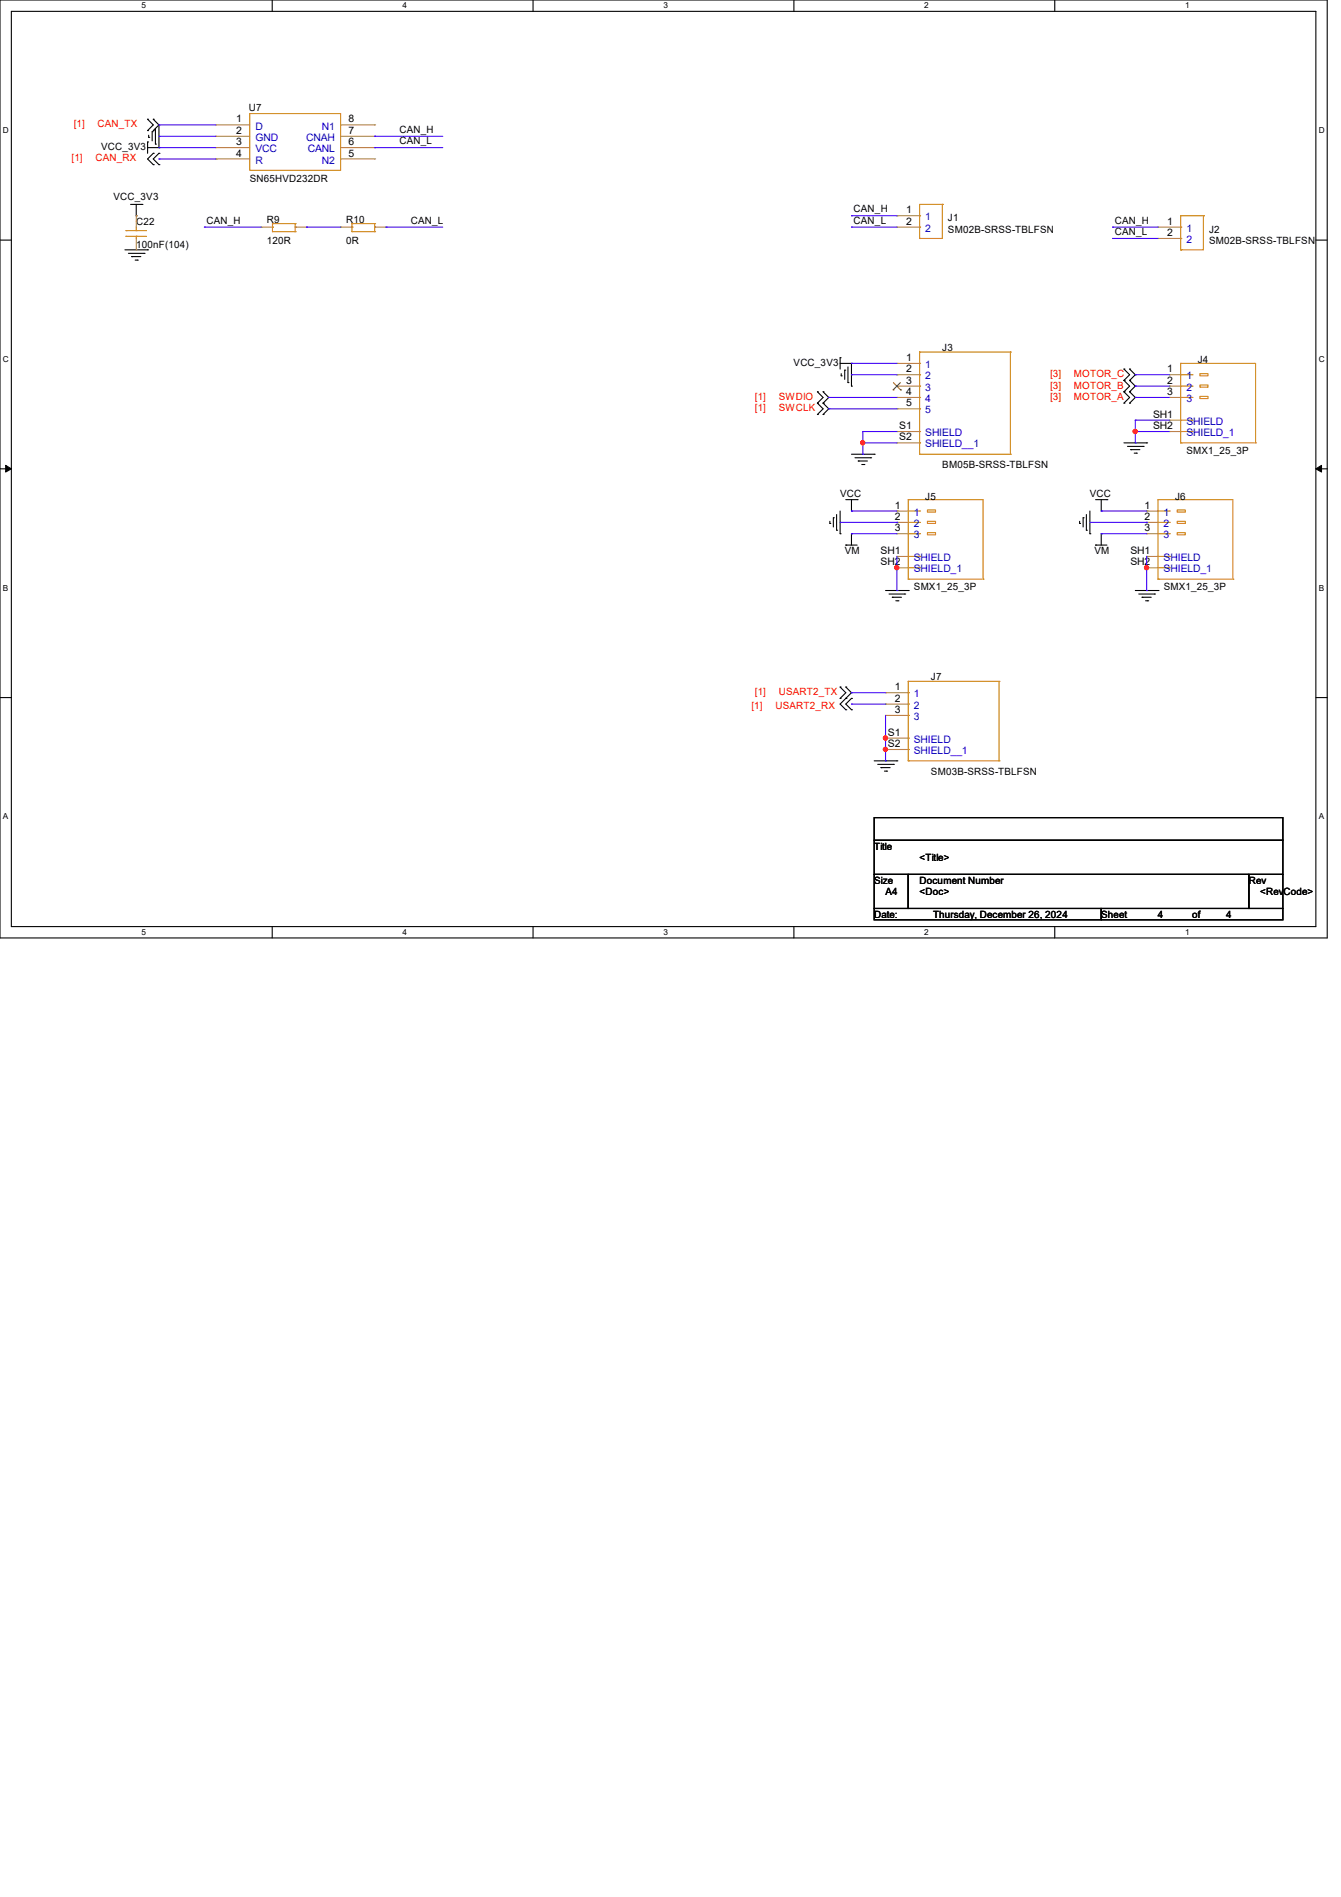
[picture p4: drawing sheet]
<svg xmlns="http://www.w3.org/2000/svg" width="210mm" height="297mm" viewBox="0 0 210 297" stroke-linecap="round" stroke-linejoin="round" font-family="sans-serif">
<path d="M0 0h207.9v146.9h-207.9zM1.8 1.8h204.3v143.3h-204.3z" fill="none" stroke="#000" stroke-width=".17"/>
<g fill="#fff">
<path d="M22.2 .2h.7v1.4h-.7z"/>
<path d="M22.2 145.2h.7v1.4h-.7z"/>
</g>
<path d="M42.6 0v1.8M42.6 145.1v1.8" fill="none" stroke="#000" stroke-width=".17"/>
<g fill="#fff">
<path d="M63 .2h.7v1.4h-.7z"/>
<path d="M63 145.2h.7v1.4h-.7z"/>
</g>
<path d="M83.5 0v1.8M83.5 145.1v1.8" fill="none" stroke="#000" stroke-width=".17"/>
<g fill="#fff">
<path d="M103.9 .2h.7v1.4h-.7z"/>
<path d="M103.9 145.2h.7v1.4h-.7z"/>
</g>
<path d="M124.3 0v1.8M124.3 145.1v1.8" fill="none" stroke="#000" stroke-width=".17"/>
<g fill="#fff">
<path d="M144.7 .2h.7v1.4h-.7z"/>
<path d="M144.7 145.2h.7v1.4h-.7z"/>
</g>
<path d="M165.2 0v1.8M165.2 145.1v1.8" fill="none" stroke="#000" stroke-width=".17"/>
<g fill="#fff">
<path d="M185.6 .2h.7v1.4h-.7z"/>
<path d="M185.6 145.2h.7v1.4h-.7z"/>
<path d="M.5 19.7h.9v1.4h-.9z"/>
<path d="M206.5 19.7h.9v1.4h-.9z"/>
<path d="M.5 55.5h.9v1.4h-.9z"/>
<path d="M206.5 55.5h.9v1.4h-.9z"/>
</g>
<path d="M0 37.6h1.8M206.1 37.6h1.8" fill="none" stroke="#000" stroke-width=".17"/>
<g fill="#fff">
<path d="M.5 91.3h.8v1.4h-.8z"/>
<path d="M206.5 91.3h.8v1.4h-.8z"/>
</g>
<path d="M0 73.4h1.8M206.1 73.4h1.8" fill="none" stroke="#000" stroke-width=".17"/>
<path d="M.9 72.9l.9 .5-.9 .5zM206.1 73.4l.9-.5v1z" fill="#000" stroke="#000" stroke-width=".16"/>
<g fill="#fff">
<path d="M.5 127.1h.8v1.4h-.8z"/>
<path d="M206.5 127.1h.8v1.4h-.8z"/>
</g>
<g fill="none" stroke="#000" stroke-width=".17">
<path d="M23.1 18.7h.1M23.1 18.7l.9 .9-.9 .8M24 18.7h.1M24 18.7l.9 .9M24.9 19.6v3.5M24.9 19.6l-.9 .8M19.6 39.1h3.5M20.1 39.7h2.5M20.4 32h1.8M21.3 33.8h.1M21.3 32v1.8M22.2 32h.1"/>
<path d="M22.6 39.7h.1M23.1 22.2h.1M23.1 39.1h.1M23.1 20.4h.1M23.1 23.1h1.8M23.1 22.2v1.8M23.3 21.5h.1M23.3 21.2v.3M23.8 20.6h.1M23.8 20.6v1.5M24 20.4h.1M24 24h.1"/>
<path d="M24 25.8h.1M24 24l-.9 .9 .9 .9M24.3 22.6h.1M24.3 20.1v2.5M24.9 23.1h.1M24.9 24h.1M24.9 25.8h.1M24.9 24l-.9 .9 .9 .9M20.6 40.2h.1M20.6 40.2h1.5M21.2 40.7h.3M21.5 40.7h.1"/>
<path d="M131.6 56h.1M131.6 56v1.8M131.6 56.9h1.7M131.7 58.8h.1M131.7 58.5v.3M132.3 58h.1M132.3 58v1.4M132.8 59.9h.1M132.8 57.4v2.5M133.3 56.9h.1M133.3 56.9v3.6M176 59.6h.1"/>
<path d="M176 57.8h.1M176 59.6l.9 .9-.9 .8M176 57.8l.9 .9-.9 .9M176.9 59.6h.1M176.9 57.8h.1M176.9 59.6l.9 .9-.9 .8M176.9 57.8l.9 .9-.9 .9M128 63.1h.1M128 64.9h.1M128 61.3h.1M128 63.1l.9 .9-.9 .9M128 61.3l.9 .9-.9 .9"/>
<path d="M128.9 64.9h.1M128.9 63.1h.1M128.9 61.3h.1M128.9 63.1l.9 .9-.9 .9M128.9 61.3l.9 .9-.9 .9M132.5 78.2h1.7M133.3 60.5h.1M133.3 71.1h3.6M133.3 78.2v1.8M133.9 71.7h2.5M134.2 78.2h.1M134.4 72.2h.1"/>
<path d="M134.4 72.2h1.4M135 72.7h.3M135.3 72.7h.1M136.4 71.7h.1M136.9 71.1h.1M171.6 78.2h1.8M172.5 78.2v1.8M173.4 78.2h.1M176 61.3h.1M176 63.1h.1M176 69.3h3.6M176 61.3l.9 .9-.9 .9"/>
<path d="M176.6 69.9h2.4M176.9 61.3h.1M176.9 63.1h.1M176.9 61.3l.9 .9-.9 .9M177.1 70.4h.1M177.1 70.4h1.4M177.6 71h.4M178 71h.1M179 69.9h.1M179.6 69.3h.1M130 82h.1M130 81.6v.4"/>
<path d="M130.5 81.1h.1M130.5 81.1v1.4M131 83h.1M131 80.6v2.4M131.6 83.6h.1M131.6 80v3.6M132.5 85.3h.1M132.5 85.3h1.7M133.3 80h.1M133.3 83.6h.1M133.3 83.6v1.7M138.7 92.5h3.5"/>
<path d="M139.2 93h2.5M139.7 93.5h.1M139.7 93.5h1.5M140.3 94.1h.3M140.6 94.1h.1M141.7 93h.1M142.2 92.5h.1M169.1 82h.1M169.1 81.6v.4M169.6 81.1h.1M169.6 81.1v1.4M170.1 83h.1"/>
<path d="M170.1 80.6v2.4M170.7 83.6h.1M170.7 80v3.6M171.6 85.3h.1M171.6 85.3h1.8M172.5 80h.1M172.5 83.6h.1M172.5 83.6v1.7M177.8 92.5h3.6M178.4 93h2.4M178.9 93.5h.1M178.9 93.5h1.4"/>
<path d="M179.4 94.1h.3M179.7 94.1h.1M180.8 93h.1M181.4 92.5h.1M0 109.2h1.8M131.6 107.6h.1M131.6 109.3h.1M131.6 107.6l.9 .9-.9 .8M132.5 109.3h.1M132.5 107.6h.1M132.5 111.1h.1M132.5 107.6l.8 .9-1.7 1.7 .9 .9"/>
<path d="M133.3 109.3h.1M133.3 111.1h.1M133.3 109.3l-.8 .9 .8 .9M136.9 119.1h3.6M137.5 119.7h2.4M139.9 119.7h.1M140.5 119.1h.1M206.1 109.2h1.8M136.9 128h64v3.6h-64zM136.9 131.6h64v5.3h-64zM136.9 136.9h5.3v5.3h-5.3zM138 120.2h.1"/>
<path d="M138 120.2h1.4M138.5 120.7h.4M138.9 120.7h.1M142.2 136.9h53.4v5.3h-53.4zM195.6 136.9h5.3v5.3h-5.3zM136.9 142.2h35.6v1.8h-35.6zM172.5 142.2h28.4v1.8h-28.4z"/>
</g>
<g fill="none" stroke="#cc8006" stroke-width=".17">
<path d="M39.1 17.8h14.2v8.9h-14.2zM19.7 36.1h.1M19.7 37h.1M19.7 36.1h3.2M19.7 37h3.2M21.3 37h.1M21.3 36.1h.1M21.3 35.6v.5M21.3 37v.3M42.7 35h.1M42.7 35.6h.1M42.7 35v1.3h3.5"/>
<path d="M42.7 35h3.5M46.2 36.3h.1M46.2 35h.1M46.2 35.6h.1M46.2 35v1.3M55.1 35h.1M55.1 35.6h.1M55.1 35v1.3h3.6M55.1 35h3.6M58.7 36.3h.1M58.7 35h.1M58.7 35.6h.1"/>
<path d="M58.7 35v1.3M144 37.3h.1M144 33.8h.1M144 35.6h.1M147.6 32h.1M147.6 32h-3.6v5.3M147.6 32v5.3h-3.6M184.9 39.1h.1M184.9 35.6h.1M184.9 37.3h.1M188.5 33.8h.1M188.5 33.8h-3.6v5.3"/>
<path d="M188.5 33.8v5.3h-3.6M144 55.1h.1M144 56.9h.1M144 58.7h.1M144 55.1v16M144 55.1h14.2M158.2 55.1h.1M158.2 55.1v16M184.9 56.9h.1M184.9 56.9v12.4M184.9 56.9h11.6M184.9 58.7h1.8"/>
<path d="M186.7 58.7h.1M187.9 58.5h1.3v.3h-1.3zM196.5 56.9h.1M196.6 56.9v12.4M142.2 78.2h.1M142.2 78.2v12.5M142.2 78.2h11.6M144 71.1h.1M144 60.5h.1M144 62.2h.1M144 64h.1M144 67.6h.1"/>
<path d="M144 69.3h.1M144 71.1h14.2M145.2 79.8h1.3v.4h-1.3zM153.8 78.2h.1M154 78.2v12.5M158.2 71.1h.1M181.4 78.2h.1M181.4 78.2h11.5M181.4 78.2v12.5M184.4 79.8h1.2v.4h-1.2zM184.9 69.3h.1M184.9 69.3h11.6"/>
<path d="M184.9 60.5h1.8M184.9 62.2h1.8M184.9 65.8h1.8M184.9 67.6h1.8M186.7 60.5h.1M186.7 62.2h.1M186.7 65.8h.1M186.7 67.6h.1M187.9 60.3h1.3v.3h-1.3zM187.9 62.1h1.3v.3h-1.3zM192.9 78.2h.1M193.1 78.2v12.5"/>
<path d="M196.6 69.3h.1M142.2 90.7h.1M142.2 90.7h11.6M142.2 80h1.8M142.2 81.8h1.8M142.2 83.6h1.8M142.2 87.1h1.8M142.2 88.9h1.8M144 80h.1M144 81.8h.1M144 83.6h.1M144 87.1h.1"/>
<path d="M144 88.9h.1M145.2 81.6h1.3v.4h-1.3zM145.2 83.4h1.3v.3h-1.3zM154 90.7h.1M181.4 90.7h.1M181.4 90.7h11.5M181.4 80h1.7M181.4 81.8h1.7M181.4 83.6h1.7M181.4 87.1h1.7M181.4 88.9h1.7M183.1 80h.1"/>
<path d="M183.1 81.8h.1M183.1 83.6h.1M183.1 87.1h.1M183.1 88.9h.1M184.4 81.6h1.2v.4h-1.2zM184.4 83.4h1.2v.3h-1.2zM193.1 90.7h.1M142.2 119.1h.1M142.2 106.7h.1M142.2 108.5h.1M142.2 110.2h.1M142.2 112h.1"/>
<path d="M142.2 115.6h.1M142.2 117.3h.1M142.2 106.7h14.3M142.2 119.1h14.3M142.2 106.7v12.4M156.5 106.7h.1M156.5 119.1h.1M156.5 106.7v12.4"/>
</g>
<g fill="none" stroke="#a84" stroke-width=".17">
<path d="M33.8 19.6h.1M33.8 19.6h5.3M53.3 19.6h5.4M58.7 19.6h.1M21.3 39.1h.1M21.3 33.8h.1M21.3 33.8v1.8M21.3 37.3v1.8M33.8 21.3h.1M33.8 23.1h.1M33.8 24.9h.1M33.8 21.3h5.3"/>
<path d="M33.8 23.1h5.3M33.8 24.9h5.3M40.9 35.6h.1M40.9 35.6h1.8M46.2 35.6h1.8M48 35.6h.1M53.3 35.6h.1M53.3 35.6h1.8M53.3 21.3h5.4M53.3 23.1h5.4M53.3 24.9h5.4M58.7 24.9h.1"/>
<path d="M58.7 23.1h.1M58.7 21.3h.1M58.7 35.6h1.8M60.5 35.6h.1M140.5 33.8h.1M140.5 35.6h.1M140.5 35.6h3.5M140.5 33.8h3.5M181.4 35.6h.1M181.4 37.3h.1M181.4 35.6h3.5M181.4 37.3h3.5"/>
<path d="M140.5 56.9h.1M140.5 58.7h.1M140.5 56.9h3.5M140.5 58.7h3.5M183.1 58.7h.1M183.1 58.7h1.8M140.5 67.6h.1M140.5 69.3h.1M140.5 60.5h.1M140.5 62.2h.1M140.5 64h.1M140.5 67.6h3.5"/>
<path d="M140.5 69.3h3.5M140.5 60.5h3.5M140.5 62.2h3.5M140.5 64h3.5M183.1 65.8h.1M183.1 67.6h.1M183.1 60.5h.1M183.1 62.2h.1M183.1 67.6h1.8M183.1 60.5h1.8M183.1 62.2h1.8M183.1 65.8h1.8"/>
<path d="M140.5 87.1h.1M140.5 88.9h.1M140.5 80h.1M140.5 81.8h.1M140.5 83.6h.1M140.5 87.1h1.7M140.5 88.9h1.7M140.5 80h1.7M140.5 81.8h1.7M140.5 83.6h1.7M179.6 87.1h.1M179.6 88.9h.1"/>
<path d="M179.6 80h.1M179.6 81.8h.1M179.6 83.6h.1M179.6 87.1h1.8M179.6 88.9h1.8M179.6 80h1.8M179.6 81.8h1.8M179.6 83.6h1.8M138.7 115.6h.1M138.7 117.3h.1M138.7 108.5h.1M138.7 110.2h.1"/>
<path d="M138.7 112h.1M138.7 115.6h3.5M138.7 117.3h3.5M138.7 108.5h3.5M138.7 110.2h3.5M138.7 112h3.5"/>
</g>
<path d="M139.9 59.9l1.2 1.1M141 59.9l-1.1 1.1M139.9 61h.1M141.1 61h.1" fill="none" stroke="#804000" stroke-width=".16"/>
<g fill="none" stroke="#4200ff" stroke-width=".17">
<path d="M24.9 19.6h.1M24.9 19.6h8.9M24.9 21.3h.1M24.9 23.1h.1M24.9 24.9h.1M24.9 21.3h8.9M24.9 23.1h8.9M24.9 24.9h8.9M32 35.6h.1M32 35.6h8.9M48 35.6h.1M48 35.6h5.3"/>
<path d="M58.7 21.3h.1M58.7 23.1h.1M58.7 21.3h10.6M58.7 23.1h10.6M60.5 35.6h.1M60.5 35.6h8.8M133.3 33.8h.1M133.3 35.6h.1M133.3 33.8h7.2M133.3 35.6h7.2M174.2 35.6h.1M174.2 37.3h.1"/>
<path d="M174.2 35.6h7.2M174.2 37.3h7.2M133.3 56.9h.1M133.3 58.7h.1M133.3 58.7h7.2M133.3 56.9h7.2M177.8 58.7h.1M177.8 58.7h5.3M129.8 64h.1M129.8 62.2h.1M129.8 64h10.7M129.8 62.2h10.7"/>
<path d="M135.1 67.6h.1M135.1 69.3h.1M135.1 71.1h.1M135.1 67.6h5.4M135.1 67.6v3.5M135.1 69.3h5.4M177.8 60.5h.1M177.8 62.2h.1M177.8 65.8h.1M177.8 67.6h.1M177.8 69.3h.1M177.8 62.2h5.3"/>
<path d="M177.8 67.6h5.3M177.8 60.5h5.3M177.8 65.8h5.3M177.8 65.8v3.5M131.6 81.8h8.9M133.3 80h.1M133.3 83.6h.1M133.3 80h7.2M133.3 83.6h7.2M140.5 81.8h.1M140.5 88.9h.1M140.5 92.5h.1"/>
<path d="M140.5 87.1v5.4M170.7 81.8h8.9M172.5 80h.1M172.5 83.6h.1M172.5 80h7.1M172.5 83.6h7.1M179.6 81.8h.1M179.6 88.9h.1M179.6 92.5h.1M179.6 87.1v5.4M133.3 110.2h.1M133.3 108.5h.1"/>
<path d="M133.3 110.2h5.4M133.3 108.5h5.4M138.7 115.6h.1M138.7 117.3h.1M138.7 119.1h.1M138.7 112v7.1"/>
</g>
<g fill="#f00" stroke="#f00" stroke-width=".17">
<circle cx="135.1" cy="69.3" r=".32"/>
<circle cx="177.8" cy="67.5" r=".32"/>
<circle cx="179.6" cy="88.9" r=".32"/>
<circle cx="140.4" cy="88.9" r=".32"/>
<circle cx="138.7" cy="115.5" r=".32"/>
<circle cx="138.7" cy="117.3" r=".32"/>
</g>
<g font-size="1.6">
<text x="38.9" y="17.4">U7</text>
<text x="15.8" y="23.5">VCC_3V3</text>
<text x="37" y="19.2">1</text>
<text x="37" y="21">2</text>
<text x="37" y="22.7">3</text>
<text x="54.6" y="22.7">6</text>
<text x="54.6" y="21">7</text>
<text x="54.6" y="19.2">8</text>
<text x="62.6" y="20.8">CAN_H</text>
<text x="62.6" y="22.6">CAN_L</text>
<text x="37" y="24.5">4</text>
<text x="39.1" y="28.4">SN65HVD232DR</text>
<text x="54.6" y="24.5">5</text>
<text x="17.8" y="31.3">VCC_3V3</text>
<text x="21.3" y="35.2">C22</text>
<text x="32.3" y="35">CAN_H</text>
<text x="41.8" y="34.9">R9</text>
<text x="54.2" y="34.9">R10</text>
<text x="64.3" y="35">CAN_L</text>
<text x="133.7" y="33.2">CAN_H</text>
<text x="133.7" y="35">CAN_L</text>
<text x="141.9" y="33.4">1</text>
<text x="141.9" y="35.2">2</text>
<text x="148.5" y="34.7">J1</text>
<text x="174.6" y="35">CAN_H</text>
<text x="182.8" y="35.2">1</text>
<text x="21.3" y="38.8">100nF(104)</text>
<text x="41.8" y="38.2">120R</text>
<text x="54.2" y="38.2">0R</text>
<text x="148.5" y="36.4">SM02B-SRSS-TBLFSN</text>
<text x="174.6" y="36.8">CAN_L</text>
<text x="182.8" y="37">2</text>
<text x="189.4" y="36.4">J2</text>
<text x="189.4" y="38.2">SM02B-SRSS-TBLFSN</text>
<text x="124.3" y="57.3">VCC_3V3</text>
<text x="141.9" y="56.5">1</text>
<text x="141.9" y="58.3">2</text>
<text x="147.6" y="54.9">J3</text>
<text x="182.8" y="58.3">1</text>
<text x="187.6" y="56.9">J4</text>
<text x="141.9" y="60.1">3</text>
<text x="141.9" y="61.8">4</text>
<text x="141.9" y="63.6">5</text>
<text x="180.6" y="65.4">SH1</text>
<text x="182.8" y="60.1">2</text>
<text x="182.8" y="61.8">3</text>
<text x="140.8" y="67.2">S1</text>
<text x="140.8" y="69">S2</text>
<text x="180.6" y="67.2">SH2</text>
<text x="185.8" y="71.1">SMX1_25_3P</text>
<text x="131.6" y="77.9">VCC</text>
<text x="147.6" y="73.3">BM05B-SRSS-TBLFSN</text>
<text x="170.7" y="77.9">VCC</text>
<text x="140.1" y="79.6">1</text>
<text x="140.1" y="81.4">2</text>
<text x="140.1" y="83.2">3</text>
<text x="144.9" y="78.2">J5</text>
<text x="179.2" y="79.6">1</text>
<text x="179.2" y="81.4">2</text>
<text x="179.2" y="83.2">3</text>
<text x="184" y="78.2">J6</text>
<text x="132.3" y="86.8">VM</text>
<text x="137.9" y="86.7">SH1</text>
<text x="137.9" y="88.5">SH2</text>
<text x="171.4" y="86.8">VM</text>
<text x="177" y="86.7">SH1</text>
<text x="177" y="88.5">SH2</text>
<text x="143.1" y="92.5">SMX1_25_3P</text>
<text x="182.2" y="92.5">SMX1_25_3P</text>
<text x="145.8" y="106.5">J7</text>
<text x="140.1" y="108.1">1</text>
<text x="140.1" y="109.9">2</text>
<text x="140.1" y="111.6">3</text>
<text x="139.1" y="115.2">S1</text>
<text x="139.1" y="117">S2</text>
<text x="145.8" y="121.3">SM03B-SRSS-TBLFSN</text>
<text x="136.9" y="133">Title</text>
<text x="144" y="134.8">&lt;Title&gt;</text>
<text x="136.9" y="138.3">Size</text>
<text x="136.9" y="143.7">Date:</text>
<text x="138.7" y="140.1">A4</text>
<text x="144" y="138.3">Document Number</text>
<text x="144" y="140.1">&lt;Doc&gt;</text>
<text x="146.1" y="143.7">Thursday, December 26, 2024</text>
<text x="172.5" y="143.7">Sheet</text>
<text x="181.4" y="143.7">4</text>
<text x="186.7" y="143.7">of</text>
<text x="192" y="143.7">4</text>
<text x="195.6" y="138.3">Rev</text>
<text x="197.4" y="140.1">&lt;RevCode&gt;</text>
</g>
<g font-size="1.6" fill="#f00">
<text x="11.6" y="19.9">[1]</text>
<text x="15.3" y="19.9">CAN_TX</text>
<text x="11.2" y="25.3">[1]</text>
<text x="14.9" y="25.3">CAN_RX</text>
<text x="164.5" y="59.1">[3]</text>
<text x="168.2" y="59.1">MOTOR_C</text>
<text x="118.2" y="64.4">[1]</text>
<text x="118.2" y="62.6">[1]</text>
<text x="122" y="64.4">SWCLK</text>
<text x="122" y="62.6">SWDIO</text>
<text x="164.5" y="60.8">[3]</text>
<text x="164.5" y="62.6">[3]</text>
<text x="168.2" y="60.8">MOTOR_B</text>
<text x="168.2" y="62.6">MOTOR_A</text>
<text x="117.7" y="111">[1]</text>
<text x="118.2" y="108.8">[1]</text>
<text x="121.5" y="111">USART2_RX</text>
<text x="122" y="108.8">USART2_TX</text>
</g>
<g font-size="1.6" fill="#00c">
<text x="40" y="20.3">D</text>
<text x="40" y="22.1">GND</text>
<text x="40" y="23.8">VCC</text>
<text x="48" y="22.1">CNAH</text>
<text x="48.2" y="23.8">CANL</text>
<text x="50.4" y="20.3">N1</text>
<text x="40" y="25.6">R</text>
<text x="50.4" y="25.6">N2</text>
<text x="144.9" y="34.5">1</text>
<text x="144.9" y="36.3">2</text>
<text x="185.8" y="36.3">1</text>
<text x="185.8" y="38.1">2</text>
<text x="144.9" y="57.6">1</text>
<text x="144.9" y="59.4">2</text>
<text x="185.8" y="59.4">1</text>
<text x="144.9" y="61.2">3</text>
<text x="144.9" y="63">4</text>
<text x="144.9" y="64.7">5</text>
<text x="185.8" y="61.2">2</text>
<text x="185.8" y="63">3</text>
<text x="144.9" y="68.3">SHIELD</text>
<text x="144.9" y="70.1">SHIELD__1</text>
<text x="185.8" y="66.5">SHIELD</text>
<text x="185.8" y="68.3">SHIELD_1</text>
<text x="143.1" y="80.7">1</text>
<text x="143.1" y="82.5">2</text>
<text x="182.2" y="80.7">1</text>
<text x="182.2" y="82.5">2</text>
<text x="143.1" y="87.8">SHIELD</text>
<text x="143.1" y="89.6">SHIELD_1</text>
<text x="143.1" y="84.3">3</text>
<text x="182.2" y="87.8">SHIELD</text>
<text x="182.2" y="89.6">SHIELD_1</text>
<text x="182.2" y="84.3">3</text>
<text x="143.1" y="109.2">1</text>
<text x="143.1" y="111">2</text>
<text x="143.1" y="112.7">3</text>
<text x="143.1" y="116.3">SHIELD</text>
<text x="143.1" y="118.1">SHIELD__1</text>
</g>
<g font-size="1.3">
<text x="22.2" y="1.3">5</text>
<text x="63" y="1.3">4</text>
<text x="103.9" y="1.3">3</text>
<text x="144.7" y="1.3">2</text>
<text x="185.6" y="1.3">1</text>
<text x=".5" y="20.8">D</text>
<text x="206.5" y="20.8">D</text>
<text x=".5" y="56.6">C</text>
<text x="206.5" y="56.6">C</text>
<text x=".5" y="92.5">B</text>
<text x="206.5" y="92.5">B</text>
<text x=".5" y="128.3">A</text>
<text x="206.5" y="128.3">A</text>
<text x="22.2" y="146.4">5</text>
<text x="63" y="146.4">4</text>
<text x="103.9" y="146.4">3</text>
<text x="144.7" y="146.4">2</text>
<text x="185.6" y="146.4">1</text>
</g>
</svg>
